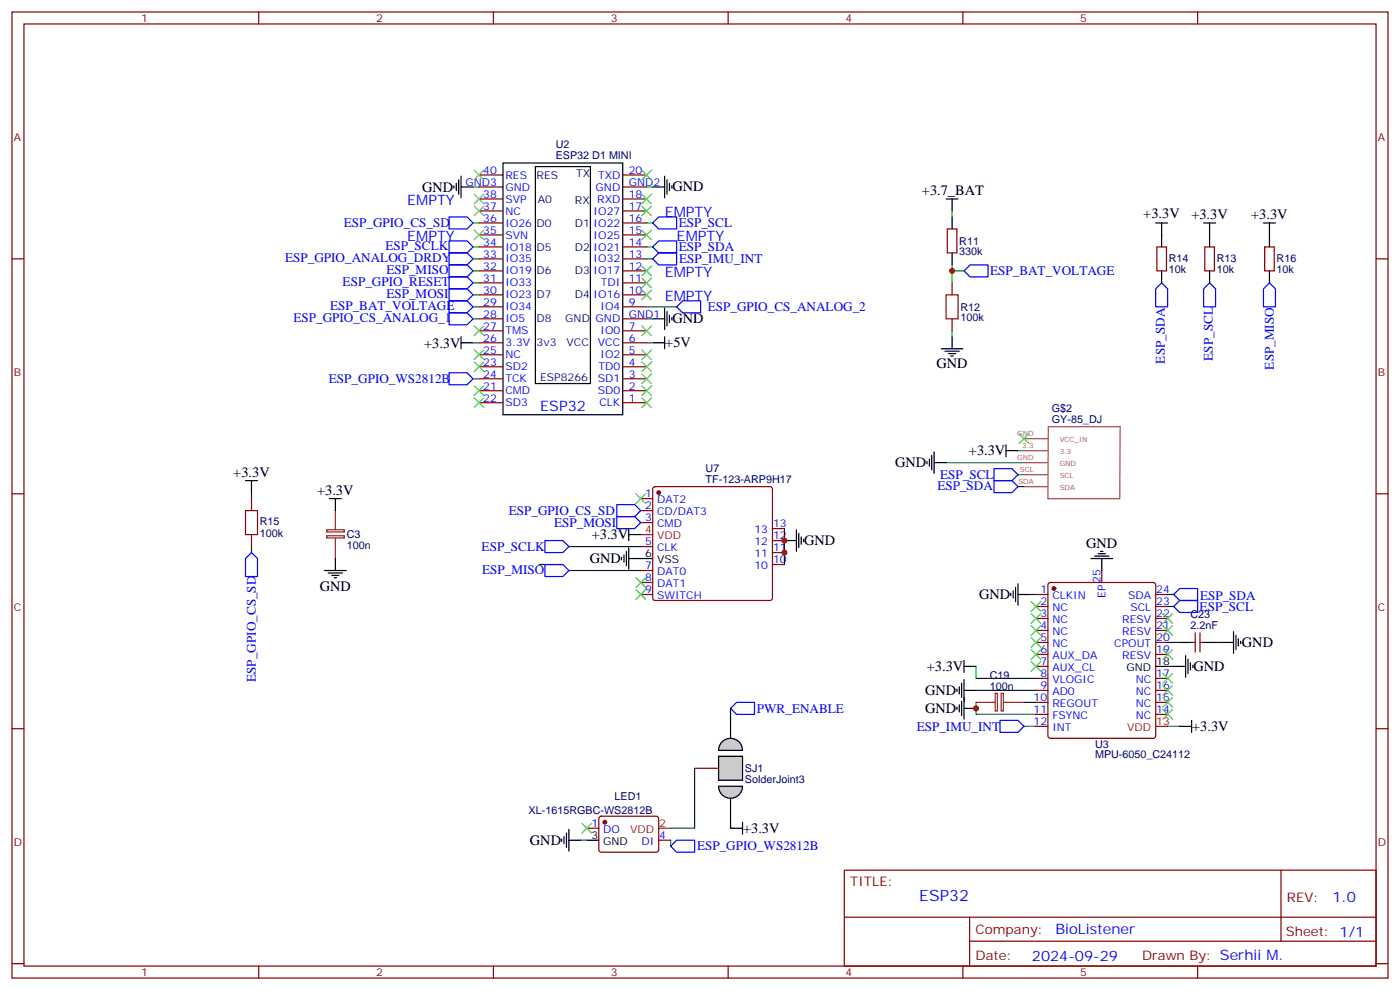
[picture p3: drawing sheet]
<svg xmlns="http://www.w3.org/2000/svg" width="412mm" height="292mm" viewBox="0 0 412 292" stroke-linecap="round" stroke-linejoin="round" font-family="sans-serif">
<g fill="none" stroke="#870000" stroke-width=".35">
<path d="M3.5 3.5h405.4v284.4h-405.4zM7.1 7.1h398.2v277.2h-398.2zM76.2 3.5v3.6M145.3 3.5v3.6M214.5 3.5v3.6M283.6 3.5v3.6M352.8 3.5v3.6M141.1 55h7.1M141.1 51.5h7.1M141.1 58.6h7.1M183.4 55h7.1M183.4 51.5h7.1"/>
<path d="M183.4 58.6h7.1M3.5 76.2h3.6M141.1 76.2h7.1M141.1 62.1h7.1M141.1 69.1h7.1M141.1 65.6h7.1M141.1 72.7h7.1M141.1 79.7h7.1M183.4 76.2h7.1M183.4 62.1h7.1M183.4 69.1h7.1M183.4 65.6h7.1"/>
<path d="M183.4 72.7h7.1M183.4 79.7h7.1M279 67.4h2.9v7h-2.9zM340.8 72.7h2.8v7h-2.8zM354.9 72.7h2.8v7h-2.8zM372.5 72.7h2.9v7h-2.9zM405.3 76.2h3.6M141.1 83.3h7.1M141.1 90.3h7.1M141.1 86.8h7.1M141.1 97.4h7.1M141.1 93.8h7.1"/>
<path d="M183.4 83.3h7.1M183.4 90.3h7.1M183.4 86.8h7.1M183.4 97.4h7.1M183.4 93.8h7.1M280.5 83.3v3.5M280.5 93.8v3.6M141.1 104.4h7.1M141.1 100.9h7.1M141.1 107.9h7.1M141.1 111.5h7.1M141.1 115h7.1"/>
<path d="M141.1 118.5h7.1M183.4 104.4h7.1M183.4 100.9h7.1M183.4 107.9h7.1M183.4 111.5h7.1M183.4 115h7.1M183.4 118.5h7.1M3.5 145.3h3.6M74.1 146.8v3.5M74.1 157.3v3.6M405.3 145.3h3.6M3.5 214.5h3.6"/>
<path d="M405.3 214.5h3.6M172.9 243.8h3.5M176.6 240.4l.5-.2 16.5 .1 .4 .6v9.5l-.7 .4h-16.5l-.4-.7v-9.2zM194 247.3h3.6M248.7 256.1h156.6v28.2h-156.6zM377.3 256.1v20.9M248.7 270h156.5M285.6 277h119.6M285.6 270v14.1M3.5 283.6h3.6M76.2 284.3v3.6M145.3 284.3v3.6"/>
<path d="M214.5 284.3v3.6M283.6 284.3v3.6M352.8 284.3v3.6M405.3 283.6h3.6"/>
</g>
<g fill="none" stroke="#000" stroke-width=".35">
<path d="M133.7 54.7v.7M134.4 54v2.1M135.1 52.9v4.2M135.8 51.9v6.3M135.8 55h3.5M148.2 48h35.2v74.1h-35.2zM157.7 49h16.2v63.9h-16.2zM192.3 55h3.5M195.8 51.9v6.3M196.5 52.9v4.2M197.2 54v2.1M197.9 54.7v.7"/>
<path d="M278.7 58.6h3.5M280.5 58.6v3.5M280.5 63.9v3.5M280.5 74.4v3.6M340.4 65.6h3.6M342.2 65.6v7.1M342.2 79.7v3.6M354.5 65.6h3.6M356.3 65.6v7.1M356.3 79.7v3.6M372.2 65.6h3.5M373.9 65.6v7.1"/>
<path d="M373.9 79.7v3.6M135.8 99.1v3.6M192.3 93.8h3.5M195.8 90.7v6.3M195.8 99.1v3.6M196.5 91.7v4.3M197.2 92.8v2.1M197.9 93.5v.7M280.5 99.1v3.6M135.8 100.9h3.5M192.3 100.9h3.5M277.3 102.7h6.3"/>
<path d="M278.3 103.4h4.3M279.4 104.1h2.1M280.1 104.8h.7M273 135.8v.7M273.8 135.1v2.1M274.5 134.1v4.2M275.2 136.2h3.5M275.2 133v6.3M296.3 132.6h3.6M296.3 130.9v3.5M97 146.8h3.5M98.8 146.8v3.5"/>
<path d="M95.6 167.9h6.4M96.7 168.6h4.2M97.7 169.3h2.1M98.4 170h.7M98.8 164.4v3.5M215.2 208.5v7M215.2 236.7v7.1h3.5M165.5 246.9v.7M166.2 246.2v2.2M166.9 245.2v4.2M167.6 247.3h3.5M167.6 244.1v6.4"/>
<path d="M172.9 247.3h3.5M218.7 242v3.5"/>
</g>
<path d="M301.6 129.1h7M301.6 132.6h7M301.6 136.2h7M301.6 139.7h7M308.8 125.6h21.2l-.2 21.2h-21.1zM301.6 143.2h7" fill="none" stroke="#a64a4a" stroke-width=".35"/>
<path d="M278.7 86.8h3.5v7h-3.5zM72.3 150.3h3.5v7h-3.5z" fill="none" stroke="#a10000" stroke-width=".35"/>
<g fill="none" stroke="#008700" stroke-width=".35">
<path d="M139.3 55h1.8M190.5 55h1.8M139.3 79.7h1.8M139.3 65.6h1.8M139.3 72.7h1.8M139.3 76.2h1.8M190.5 65.6h1.8M190.5 72.7h1.8M280.5 62.1v1.8M280.5 78v5.3M280.5 79.7h3.5M139.3 86.8h1.8"/>
<path d="M139.3 93.8h1.8M139.3 90.3h1.8M139.3 83.3h1.8M190.5 93.8h1.8M190.5 90.3h8.8M280.5 97.4v1.7M139.3 100.9h1.8M139.3 111.5h1.8M190.5 100.9h1.8M278.7 136.2h22.9M299.9 139.7h1.7M299.9 132.6h1.7"/>
<path d="M74.1 145v1.8M299.9 143.2h1.7M74.1 160.9v1.7M158.7 166.2h7.1M171.1 247.3h1.8M197.6 247.3v1.8"/>
</g>
<g fill="none" stroke="#00f" stroke-width=".35">
<path d="M132.3 74.4h5.3l1.7 1.8-1.7 1.8h-5.3zM132.3 70.9h5.3l1.7 1.8-1.7 1.7h-5.3zM132.3 78h5.3l1.7 1.7-1.7 1.8h-5.3zM132.3 63.9h5.3l1.7 1.7-1.7 1.8h-5.3zM192.3 65.6l1.7-1.7h5.3v3.5h-5.3zM192.3 72.7l1.7-1.8h5.3v3.5h-5.3zM284 79.7l1.8-1.7h5.2v3.5h-5.2zM132.3 85h5.3l1.7 1.8-1.7 1.7h-5.3zM132.3 92.1h5.3l1.7 1.7-1.7 1.8h-5.3zM132.3 81.5h5.3l1.7 1.8-1.7 1.7h-5.3zM132.3 88.5h5.3l1.7 1.8-1.7 1.8h-5.3zM199.3 90.3l1.8-1.8h5.3v3.6h-5.3z"/>
<path d="M342.2 83.3l1.8 1.7v5.3h-3.6v-5.3zM354.5 85l1.8-1.7 1.8 1.7v5.3h-3.6zM373.9 83.3l1.8 1.7v5.3h-3.5v-5.3zM132.3 109.7h5.3l1.7 1.8-1.7 1.7h-5.3zM292.8 137.9h5.3l1.8 1.8-1.8 1.8h-5.3zM292.8 141.5h5.3l1.8 1.7-1.8 1.8h-5.3zM74.1 162.6l1.7 1.8v5.3h-3.5v-5.3zM215.2 208.5l1.8-1.8h5.2v3.6h-5.2zM197.6 249.1l1.7-1.8h5.3v3.5h-5.3z"/>
</g>
<g fill="none" stroke="#3c3" stroke-width=".35">
<path d="M139.7 50.1l2.8 2.8M142.5 50.1l-2.8 2.8M189.1 50.1l2.8 2.8M189.1 57.1l2.8 2.9M191.9 50.1l-2.8 2.8M191.9 57.1l-2.8 2.9M139.7 60.7l2.8 2.8M142.5 60.7l-2.8 2.8M139.7 96l2.8 2.8M142.5 96l-2.8 2.8M189.1 81.8l2.8 2.9M189.1 96l2.8 2.8"/>
<path d="M191.9 81.8l-2.8 2.9M191.9 96l-2.8 2.8M139.7 113.6l2.8 2.8M139.7 103l2.8 2.8M139.7 106.5l2.8 2.9M139.7 117.1l2.8 2.8M142.5 113.6l-2.8 2.8M142.5 103l-2.8 2.8M142.5 106.5l-2.8 2.9M142.5 117.1l-2.8 2.8M189.1 113.6l2.8 2.8M189.1 110.1l2.8 2.8"/>
<path d="M189.1 117.1l2.8 2.8M189.1 106.5l2.8 2.9M189.1 103l2.8 2.8M191.9 113.6l-2.8 2.8M191.9 110.1l-2.8 2.8M191.9 117.1l-2.8 2.8M191.9 106.5l-2.8 2.9M191.9 103l-2.8 2.8M300.2 127.7l2.8 2.8M303 127.7l-2.8 2.8M171.4 242.4l2.9 2.8M174.3 242.4l-2.9 2.8"/>
</g>
<path d="M96.2 157.7h5.2v.6h-5.2zM96.2 155.9h5.2v.7h-5.2zM98.8 150.3v5.6M98.8 158.4v6" fill="none" stroke="#8c2424" stroke-width=".35"/>
<circle cx="178.2" cy="242" r=".53" fill="#870000" stroke="#870000" stroke-width=".35"/>
<path d="M194 243.8h3.6" fill="none" stroke="#f00" stroke-width=".35"/>
<g fill="#ccc" stroke="#000" stroke-width=".35">
<path d="M212.7 218.3a3.5 3.5 0 0 1 3.8-.7 3.5 3.5 0 0 1 2.2 3.2h-7a3.5 3.5 0 0 1 1-2.5z"/>
<path d="M211.7 231.4h7a3.5 3.5 0 0 1-3.5 3.5 3.5 3.5 0 0 1-3.5-3.5z"/>
</g>
<g fill="#333" stroke="#000" stroke-width=".35">
<path d="M211.7 220.8h7z"/>
<path d="M211.7 231.4h7z"/>
</g>
<path d="M215.2 215.5v1.8M215.2 234.9v1.8" fill="none" stroke="#000" stroke-width=".35"/>
<path d="M204.6 226.1h7.1" fill="none" stroke="#870000" stroke-width=".35"/>
<path d="M211.7 222.6h7v7.1h-7z" fill="#ccc" stroke="#000" stroke-width=".35"/>
<g fill="none" stroke="#008700" stroke-width=".35">
<path d="M190.5 76.2h1.8M231.1 155.6v10.6M167.6 167.9h21.1M167.6 160.9h21.1M303.4 175h1.8M344 175h1.7M344 178.5h1.7M287.5 196.1v3.6h17.7M344 196.1h1.7M344 189.1h3.5M358.1 189.1h1.7M287.5 206.7v3.6h17.7"/>
<path d="M287.5 203.2h17.7M301.6 213.8h3.6M301.6 206.7h3.6M344 213.8h3.5M204.6 226.1v17.7h-7"/>
</g>
<g fill="none" stroke="#3c3" stroke-width=".35">
<path d="M139.7 57.1l2.8 2.9M142.5 57.1l-2.8 2.9M139.7 67.7l2.8 2.9M142.5 67.7l-2.8 2.9M189.1 78.3l2.8 2.8M189.1 60.7l2.8 2.8M189.1 67.7l2.8 2.9M191.9 78.3l-2.8 2.8M191.9 60.7l-2.8 2.8M191.9 67.7l-2.8 2.9M189.1 85.4l2.8 2.8M191.9 85.4l-2.8 2.8"/>
<path d="M187.3 145.3l2.8 2.9M190.1 145.3l-2.8 2.9M187.3 173.6l2.8 2.8M187.3 170l2.8 2.9M190.1 173.6l-2.8 2.8M190.1 170l-2.8 2.9M303.7 177.1l2.9 2.8M306.6 177.1l-2.9 2.8M303.7 180.6l2.9 2.8M303.7 184.1l2.9 2.9M303.7 187.7l2.9 2.8M303.7 191.2l2.9 2.8"/>
<path d="M303.7 194.7l2.9 2.9M306.6 180.6l-2.9 2.8M306.6 184.1l-2.9 2.9M306.6 187.7l-2.9 2.8M306.6 191.2l-2.9 2.8M306.6 194.7l-2.9 2.9M342.5 198.3l2.9 2.8M342.5 180.6l2.9 2.8M342.5 184.1l2.9 2.9M342.5 191.2l2.9 2.8M345.4 198.3l-2.9 2.8M345.4 180.6l-2.9 2.8"/>
<path d="M345.4 184.1l-2.9 2.9M345.4 191.2l-2.9 2.8M342.5 201.8l2.9 2.8M342.5 205.3l2.9 2.8M342.5 208.8l2.9 2.9M345.4 201.8l-2.9 2.8M345.4 205.3l-2.9 2.8M345.4 208.8l-2.9 2.9"/>
</g>
<g fill="none" stroke="#000" stroke-width=".35">
<path d="M72.3 141.5h3.5M74.1 141.5v3.5M185.2 157.3h3.5M185.2 155.6v3.5M231.1 159.1h3.5M234.6 155.9v6.4M235.3 157v4.2M236 158v2.2M236.7 158.7v.8M183.1 164v.7M183.8 163.3v2.2M184.5 162.3v4.2"/>
<path d="M185.2 164.4h7.1M185.2 161.2v6.4M297.7 174.6v.7M298.4 173.9v2.1M299.2 172.9v4.2M299.9 175h3.5M299.9 171.8v6.4M321.4 164.4h6.3M322.4 163.7h4.3M323.5 163h2.1M324.2 162.3h.7M324.6 164.4v3.5"/>
<path d="M284 196.1h3.5M284 194.4v3.5M340.4 196.1h3.6M345.7 196.1h3.5M347.5 189.1h3.5M349.2 193v6.3M350 194v4.3M350.7 195.1v2.1M351.4 195.8v.7M354.5 189.1h3.6M359.8 189.1h3.6M363.4 185.9v6.4"/>
<path d="M364.1 187v4.2M364.8 188v2.1M365.5 188.7v.7M281.9 202.8v.8M281.9 208.1v.7M282.6 202.1v2.2M282.6 207.4v2.1M283.3 201.1v4.2M283.3 206.4v4.2M284 200v11.7M284 203.2h3.5M284 208.5h3.5"/>
<path d="M347.5 213.8h3.5M351 212v3.5"/>
</g>
<g fill="none" stroke="#870000" stroke-width=".35">
<path d="M188.7 153.8h3.6M188.7 150.3h3.6M188.7 146.8h3.6M192.5 143.4l.5-.2h33.8l.5 .2 .2 .5v32.1l-.2 .5-.5 .2h-33.8l-.5-.2-.2-.5v-32.1zM227.5 155.6h3.6M227.5 159.1h3.6M188.7 175h3.6M188.7 171.4h3.6M188.7 167.9h3.6M188.7 160.9h3.6M227.5 162.6h3.6M227.5 166.2h3.6"/>
<path d="M305.2 175h3.5M305.2 178.5h3.5M308.9 171.7l.5-.3h30.3l.5 .3 .2 .5v44.4l-.2 .5-.5 .2h-30.3l-.5-.2-.2-.5v-44.4zM324.6 167.9v3.5M340.4 175h3.6M340.4 178.5h3.6M305.2 182h3.5M305.2 185.6h3.5M305.2 189.1h3.5M305.2 192.6h3.5M305.2 196.1h3.5M305.2 199.7h3.5"/>
<path d="M340.4 182h3.6M340.4 185.6h3.6M340.4 189.1h3.6M340.4 192.6h3.6M340.4 199.7h3.6M351 189.1h1.1M352.1 186.3v5.6M353.5 189.1h1M353.5 186.3v5.6M305.2 203.2h3.5M305.2 206.7h3.5M305.2 210.3h3.5"/>
<path d="M305.2 213.8h3.5M340.4 203.2h3.6M340.4 206.7h3.6M340.4 210.3h3.6"/>
</g>
<path d="M188.7 157.3h3.6M340.4 213.8h3.6" fill="none" stroke="#f00" stroke-width=".35"/>
<g fill="#870000" stroke="#870000" stroke-width=".35">
<circle cx="194" cy="145" r=".53"/>
<circle cx="310.4" cy="173.2" r=".53"/>
</g>
<path d="M192.3 76.2l1.7-1.8h5.3v3.6h-5.3zM160.5 159.1h5.3l1.8 1.8-1.8 1.7h-5.3zM181.7 152h5.3l1.7 1.8-1.7 1.8h-5.3zM181.7 148.5h5.3l1.7 1.8-1.7 1.7h-5.3zM160.5 166.2h5.3l1.8 1.7-1.8 1.8h-5.3zM345.7 178.5l1.8-1.8h5.3v3.6h-5.3zM345.7 175l1.8-1.8h5.3v3.5h-5.3zM294.6 212h5.3l1.7 1.8-1.7 1.7h-5.3z" fill="none" stroke="#00f" stroke-width=".35"/>
<path d="M287.5 206.7h5.7M293.2 204.1h.6v5.2h-.6zM294.9 204.1h.7v5.2h-.7zM295.6 206.7h6" fill="none" stroke="#8c2424" stroke-width=".35"/>
<g fill="#c00">
<circle cx="280.5" cy="79.7" r=".88"/>
<circle cx="231.1" cy="162.6" r=".88"/>
<circle cx="231.1" cy="159.1" r=".88"/>
<circle cx="287.5" cy="208.5" r=".88"/>
</g>
<text font-size="4.6" fill="#00f" x="270.8" y="265.1">ESP32</text>
<g font-size="4.2">
<text x="124.4" y="56.4">GND</text>
<text x="198.1" y="56.3">GND</text>
<text x="271.6" y="57.5">+3.7_BAT</text>
<text x="336.8" y="64.1">+3.3V</text>
<text x="350.9" y="64.5">+3.3V</text>
<text x="368.6" y="64.5">+3.3V</text>
<text x="198.1" y="95.1">GND</text>
<text x="124.9" y="102.3">+3.3V</text>
<text x="196" y="102.2">+5V</text>
<text x="275.9" y="108.3">GND</text>
<text x="263.7" y="137.6">GND</text>
<text x="285.4" y="134">+3.3V</text>
<text x="68.7" y="140.3">+3.3V</text>
<text x="93.4" y="145.6">+3.3V</text>
<text x="174.3" y="158.7">+3.3V</text>
<text x="236.9" y="160.5">GND</text>
<text x="320" y="161.2">GND</text>
<text x="173.7" y="165.8">GND</text>
<text x="94.2" y="174">GND</text>
<text x="288.4" y="176.4">GND</text>
<text x="365.8" y="190.5">GND</text>
<text x="273" y="197.6">+3.3V</text>
<text x="351.5" y="197.6">GND</text>
<text x="272.5" y="204.6">GND</text>
<text x="272.5" y="209.9">GND</text>
<text x="351.2" y="215.1">+3.3V</text>
<text x="218.9" y="245.1">+3.3V</text>
<text x="156.1" y="248.6">GND</text>
</g>
<g font-size="4.2" fill="#00f">
<text x="119.9" y="60.3">EMPTY</text>
<text x="195.8" y="63.9">EMPTY</text>
<text x="119.9" y="70.9">EMPTY</text>
<text x="199.3" y="70.9">EMPTY</text>
<text x="195.8" y="81.5">EMPTY</text>
<text x="195.8" y="88.5">EMPTY</text>
<text x="159.1" y="121">ESP32</text>
<text x="392.5" y="265.4">1.0</text>
<text x="310.9" y="274.9">BioListener</text>
<text x="304" y="282.7">2024-09-29</text>
</g>
<g font-size="3.9" fill="#00f">
<text x="101.3" y="66.9">ESP_GPIO_CS_SD</text>
<text x="199.9" y="66.9">ESP_SCL</text>
<text x="84" y="77.2">ESP_GPIO_ANALOG_DRDY</text>
<text x="113.5" y="73.6">ESP_SCLK</text>
<text x="199.9" y="73.9">ESP_SDA</text>
<text x="200" y="77.5">ESP_IMU_INT</text>
<text x="113.8" y="80.7">ESP_MISO</text>
<text x="291.6" y="81">ESP_BAT_VOLTAGE</text>
<text x="100.9" y="84.2">ESP_GPIO_RESET</text>
<text x="113.8" y="87.7">ESP_MOSI</text>
<text x="86.4" y="94.8">ESP_GPIO_CS_ANALOG_1</text>
<text x="97.2" y="91.2">ESP_BAT_VOLTAGE</text>
<text x="208.5" y="91.5">ESP_GPIO_CS_ANALOG_2</text>
<text x="343.1" y="107" transform="rotate(-90 343.1 107)">ESP_SDA</text>
<text x="357.2" y="106.2" transform="rotate(-90 357.2 106.2)">ESP_SCL</text>
<text x="96.9" y="112.8">ESP_GPIO_WS2812B</text>
<text x="375.2" y="108.8" transform="rotate(-90 375.2 108.8)">ESP_MISO</text>
<text x="276.9" y="140.9">ESP_SCL</text>
<text x="276.1" y="144.1">ESP_SDA</text>
<text x="149.9" y="151.5">ESP_GPIO_CS_SD</text>
<text x="163.2" y="155">ESP_MOSI</text>
<text x="141.9" y="162">ESP_SCLK</text>
<text x="142" y="168.9">ESP_MISO</text>
<text x="353.4" y="179.9">ESP_SCL</text>
<text x="353.5" y="176.6">ESP_SDA</text>
<text x="75.3" y="200.7" transform="rotate(-90 75.3 200.7)">ESP_GPIO_CS_SD</text>
<text x="223" y="209.7">PWR_ENABLE</text>
<text x="270" y="215.1">ESP_IMU_INT</text>
<text x="205.3" y="250.2">ESP_GPIO_WS2812B</text>
</g>
<g font-size="3.9" fill="#800">
<text x="250.5" y="260.7">TITLE:</text>
<text x="379.1" y="265.4">REV:</text>
<text x="287.4" y="274.9">Company:</text>
<text x="378.7" y="275.5">Sheet: 1/1</text>
<text x="287.4" y="282.6">Date:</text>
<text x="336.4" y="282.7">Drawn By: Serhii M.</text>
</g>
<g font-size="3.2" fill="#800">
<text x="41.6" y="6.5">1</text>
<text x="110.8" y="6.5">2</text>
<text x="179.9" y="6.5">3</text>
<text x="249.1" y="6.5">4</text>
<text x="318.2" y="6.5">5</text>
<text x="4.1" y="41.6">A</text>
<text x="405.9" y="41.6">A</text>
<text x="4.1" y="110.8">B</text>
<text x="405.9" y="110.8">B</text>
<text x="4.1" y="179.9">C</text>
<text x="405.9" y="179.9">C</text>
<text x="4.1" y="249.1">D</text>
<text x="405.9" y="249.1">D</text>
<text x="41.6" y="287.3">1</text>
<text x="110.8" y="287.3">2</text>
<text x="179.9" y="287.3">3</text>
<text x="249.1" y="287.3">4</text>
<text x="318.2" y="287.3">5</text>
</g>
<g font-size="3.2" fill="#000080">
<text x="163.7" y="46.7">ESP32 D1 MINI</text>
<text x="163.7" y="43.6">U2</text>
<text x="282.6" y="75.2">330k</text>
<text x="282.6" y="72">R11</text>
<text x="344.3" y="77.2">R14</text>
<text x="358.4" y="77.2">R13</text>
<text x="376.1" y="77.2">R16</text>
<text x="344.3" y="80.5">10k</text>
<text x="358.4" y="80.5">10k</text>
<text x="376.1" y="80.5">10k</text>
<text x="282.9" y="94.6">100k</text>
<text x="282.9" y="91.5">R12</text>
<text x="309.9" y="124.5">GY-85_DJ</text>
<text x="309.9" y="121.3">G$2</text>
<text x="207.9" y="142.1">TF-123-ARP9H17</text>
<text x="207.9" y="138.9">U7</text>
<text x="76.6" y="154.6">R15</text>
<text x="76.6" y="158.1">100k</text>
<text x="102.1" y="161.6">100n</text>
<text x="102.1" y="158.3">C3</text>
<text x="350.7" y="185.2">2.2nF</text>
<text x="350.7" y="182">C23</text>
<text x="291.5" y="203">100n</text>
<text x="291.5" y="199.9">C19</text>
<text x="322.6" y="220.2">U3</text>
<text x="219.4" y="227.3">SJ1</text>
<text x="322.6" y="223.1">MPU-6050_C24112</text>
<text x="219.4" y="230.4">SolderJoint3</text>
<text x="155.7" y="239.6">XL-1615RGBC-WS2812B</text>
<text x="181.1" y="235.4">LED1</text>
</g>
<g font-size="3.2" fill="#00f">
<text x="142.4" y="51.2">40</text>
<text x="148.9" y="52.6">RES</text>
<text x="176.2" y="52.6">TXD</text>
<text x="185.2" y="51.2">20</text>
<text x="137.1" y="54.7">GND3</text>
<text x="142.4" y="58.2">38</text>
<text x="148.9" y="56.1">GND</text>
<text x="148.9" y="59.6">SVP</text>
<text x="175.5" y="56.1">GND</text>
<text x="175.9" y="59.6">RXD</text>
<text x="185.2" y="54.7">GND2</text>
<text x="185.2" y="58.2">18</text>
<text x="142.4" y="61.7">37</text>
<text x="142.4" y="65.3">36</text>
<text x="148.9" y="63.1">NC</text>
<text x="174.9" y="63.1">IO27</text>
<text x="185.2" y="61.7">17</text>
<text x="185.2" y="65.3">16</text>
<text x="142.4" y="68.8">35</text>
<text x="148.9" y="70.2">SVN</text>
<text x="148.9" y="66.7">IO26</text>
<text x="174.9" y="66.7">IO22</text>
<text x="174.9" y="70.2">IO25</text>
<text x="185.2" y="68.8">15</text>
<text x="142.4" y="75.8">33</text>
<text x="142.4" y="72.3">34</text>
<text x="148.9" y="77.3">IO35</text>
<text x="148.9" y="73.7">IO18</text>
<text x="174.9" y="73.7">IO21</text>
<text x="174.9" y="77.3">IO32</text>
<text x="185.2" y="72.3">14</text>
<text x="185.2" y="75.8">13</text>
<text x="142.4" y="82.9">31</text>
<text x="142.4" y="79.4">32</text>
<text x="148.9" y="80.8">IO19</text>
<text x="174.9" y="80.8">IO17</text>
<text x="185.2" y="79.4">12</text>
<text x="185.2" y="82.9">11</text>
<text x="142.4" y="90">29</text>
<text x="142.4" y="86.4">30</text>
<text x="148.9" y="84.3">IO33</text>
<text x="148.9" y="87.8">IO23</text>
<text x="174.9" y="87.8">IO16</text>
<text x="177" y="84.3">TDI</text>
<text x="185.2" y="86.4">10</text>
<text x="185.2" y="90">9</text>
<text x="142.4" y="93.5">28</text>
<text x="148.9" y="91.4">IO34</text>
<text x="148.9" y="94.9">IO5</text>
<text x="175.5" y="94.9">GND</text>
<text x="176.9" y="91.4">IO4</text>
<text x="185.2" y="93.5">GND1</text>
<text x="142.4" y="97">27</text>
<text x="142.4" y="100.5">26</text>
<text x="148.9" y="98.4">TMS</text>
<text x="148.9" y="102">3.3V</text>
<text x="176.1" y="102">VCC</text>
<text x="176.9" y="98.4">IO0</text>
<text x="185.2" y="97">7</text>
<text x="185.2" y="100.5">6</text>
<text x="142.4" y="104.1">25</text>
<text x="142.4" y="107.6">23</text>
<text x="148.9" y="105.5">NC</text>
<text x="176.9" y="105.5">IO2</text>
<text x="185.2" y="104.1">5</text>
<text x="185.2" y="107.6">4</text>
<text x="142.4" y="111.1">24</text>
<text x="148.9" y="109">SD2</text>
<text x="148.9" y="112.5">TCK</text>
<text x="176.1" y="112.5">SD1</text>
<text x="176.3" y="109">TD0</text>
<text x="185.2" y="111.1">3</text>
<text x="142.4" y="114.7">21</text>
<text x="142.4" y="118.2">22</text>
<text x="148.9" y="116.1">CMD</text>
<text x="148.9" y="119.6">SD3</text>
<text x="176.1" y="116.1">SD0</text>
<text x="176.6" y="119.6">CLK</text>
<text x="185.2" y="114.7">2</text>
<text x="185.2" y="118.2">1</text>
<text x="190.1" y="149.9">2</text>
<text x="190.1" y="146.4">1</text>
<text x="193.6" y="148.2">DAT2</text>
<text x="190.1" y="153.5">3</text>
<text x="193.6" y="155.2">CMD</text>
<text x="193.6" y="151.7">CD/DAT3</text>
<text x="227.7" y="155.2">13</text>
<text x="190.1" y="160.5">5</text>
<text x="222.2" y="157">13</text>
<text x="222.2" y="160.5">12</text>
<text x="227.7" y="158.7">12</text>
<text x="190.1" y="167.6">7</text>
<text x="193.6" y="162.3">CLK</text>
<text x="222.2" y="164">11</text>
<text x="222.2" y="167.6">10</text>
<text x="227.7" y="162.3">11</text>
<text x="227.7" y="165.8">10</text>
<text x="190.1" y="171.1">8</text>
<text x="193.6" y="172.9">DAT1</text>
<text x="193.6" y="169.3">DAT0</text>
<text x="324.2" y="171.4" transform="rotate(-90 324.2 171.4)">25</text>
<text x="190.1" y="174.6">9</text>
<text x="193.6" y="176.4">SWITCH</text>
<text x="306.5" y="174.6">1</text>
<text x="306.5" y="178.2">2</text>
<text x="310" y="176.4">CLKIN</text>
<text x="310" y="179.9">NC</text>
<text x="325.6" y="176.1" transform="rotate(-90 325.6 176.1)">EP</text>
<text x="332.3" y="176.4">SDA</text>
<text x="333" y="179.9">SCL</text>
<text x="340.6" y="178.2">23</text>
<text x="340.6" y="174.6">24</text>
<text x="306.5" y="181.7">3</text>
<text x="306.5" y="185.2">4</text>
<text x="310" y="183.4">NC</text>
<text x="330.6" y="183.4">RESV</text>
<text x="340.6" y="185.2">21</text>
<text x="340.6" y="181.7">22</text>
<text x="306.5" y="188.7">5</text>
<text x="310" y="187">NC</text>
<text x="310" y="190.5">NC</text>
<text x="328.2" y="190.5">CPOUT</text>
<text x="330.6" y="187">RESV</text>
<text x="340.6" y="188.7">20</text>
<text x="306.5" y="192.3">6</text>
<text x="306.5" y="195.8">7</text>
<text x="310" y="194">AUX_DA</text>
<text x="310" y="197.6">AUX_CL</text>
<text x="330.6" y="194">RESV</text>
<text x="340.6" y="192.3">19</text>
<text x="306.5" y="199.3">8</text>
<text x="306.5" y="202.8">9</text>
<text x="310" y="201.1">VLOGIC</text>
<text x="334.5" y="201.1">NC</text>
<text x="340.6" y="202.8">16</text>
<text x="340.6" y="199.3">17</text>
<text x="304.5" y="206.4">10</text>
<text x="304.5" y="209.9">11</text>
<text x="310" y="204.6">AD0</text>
<text x="310" y="208.1">REGOUT</text>
<text x="334.5" y="208.1">NC</text>
<text x="334.5" y="204.6">NC</text>
<text x="340.6" y="209.9">14</text>
<text x="340.6" y="206.4">15</text>
<text x="304.5" y="213.4">12</text>
<text x="310" y="211.7">FSYNC</text>
<text x="310" y="215.2">INT</text>
<text x="334.5" y="211.7">NC</text>
<text x="174.2" y="243.4">1</text>
<text x="177.7" y="245.2">DO</text>
<text x="188.9" y="248.7">DI</text>
<text x="194.2" y="246.9">4</text>
</g>
<g font-size="3.2" fill="#009">
<text x="158" y="52.6">RES</text>
<text x="169.7" y="52.2">TX</text>
<text x="158.4" y="59.6">A0</text>
<text x="169.3" y="60">RX</text>
<text x="158" y="66.7">D0</text>
<text x="169.3" y="66.7">D1</text>
<text x="158" y="73.7">D5</text>
<text x="169.3" y="73.7">D2</text>
<text x="158" y="80.8">D6</text>
<text x="169.3" y="80.8">D3</text>
<text x="158" y="87.8">D7</text>
<text x="169.3" y="87.8">D4</text>
<text x="158" y="94.9">D8</text>
<text x="166.5" y="94.9">GND</text>
<text x="158" y="102">3v3</text>
<text x="166.9" y="102">VCC</text>
<text x="159.1" y="112.2">ESP8266</text>
</g>
<g font-size="3.2" fill="#f00">
<text x="190.1" y="157">4</text>
<text x="193.6" y="158.7">VDD</text>
<text x="332.1" y="215.2">VDD</text>
<text x="340.6" y="213.4">13</text>
<text x="185.7" y="245.2">VDD</text>
<text x="194.2" y="243.4">2</text>
</g>
<g font-size="3.2">
<text x="190.1" y="164">6</text>
<text x="193.6" y="165.8">VSS</text>
<text x="331.8" y="197.6">GND</text>
<text x="340.6" y="195.8">18</text>
<text x="174.2" y="246.9">3</text>
<text x="177.7" y="248.7">GND</text>
</g>
<g font-size="2.1" fill="#a54b4b">
<text x="299.7" y="128.4">GND</text>
<text x="301.1" y="131.9">3.3</text>
<text x="312.2" y="130.2">VCC_IN</text>
<text x="299.7" y="135.5">GND</text>
<text x="312.2" y="133.7">3.3</text>
<text x="312.2" y="137.2">GND</text>
<text x="300" y="142.5">SDA</text>
<text x="300.4" y="139">SCL</text>
<text x="312.2" y="140.7">SCL</text>
<text x="312.2" y="144.3">SDA</text>
</g>
</svg>
